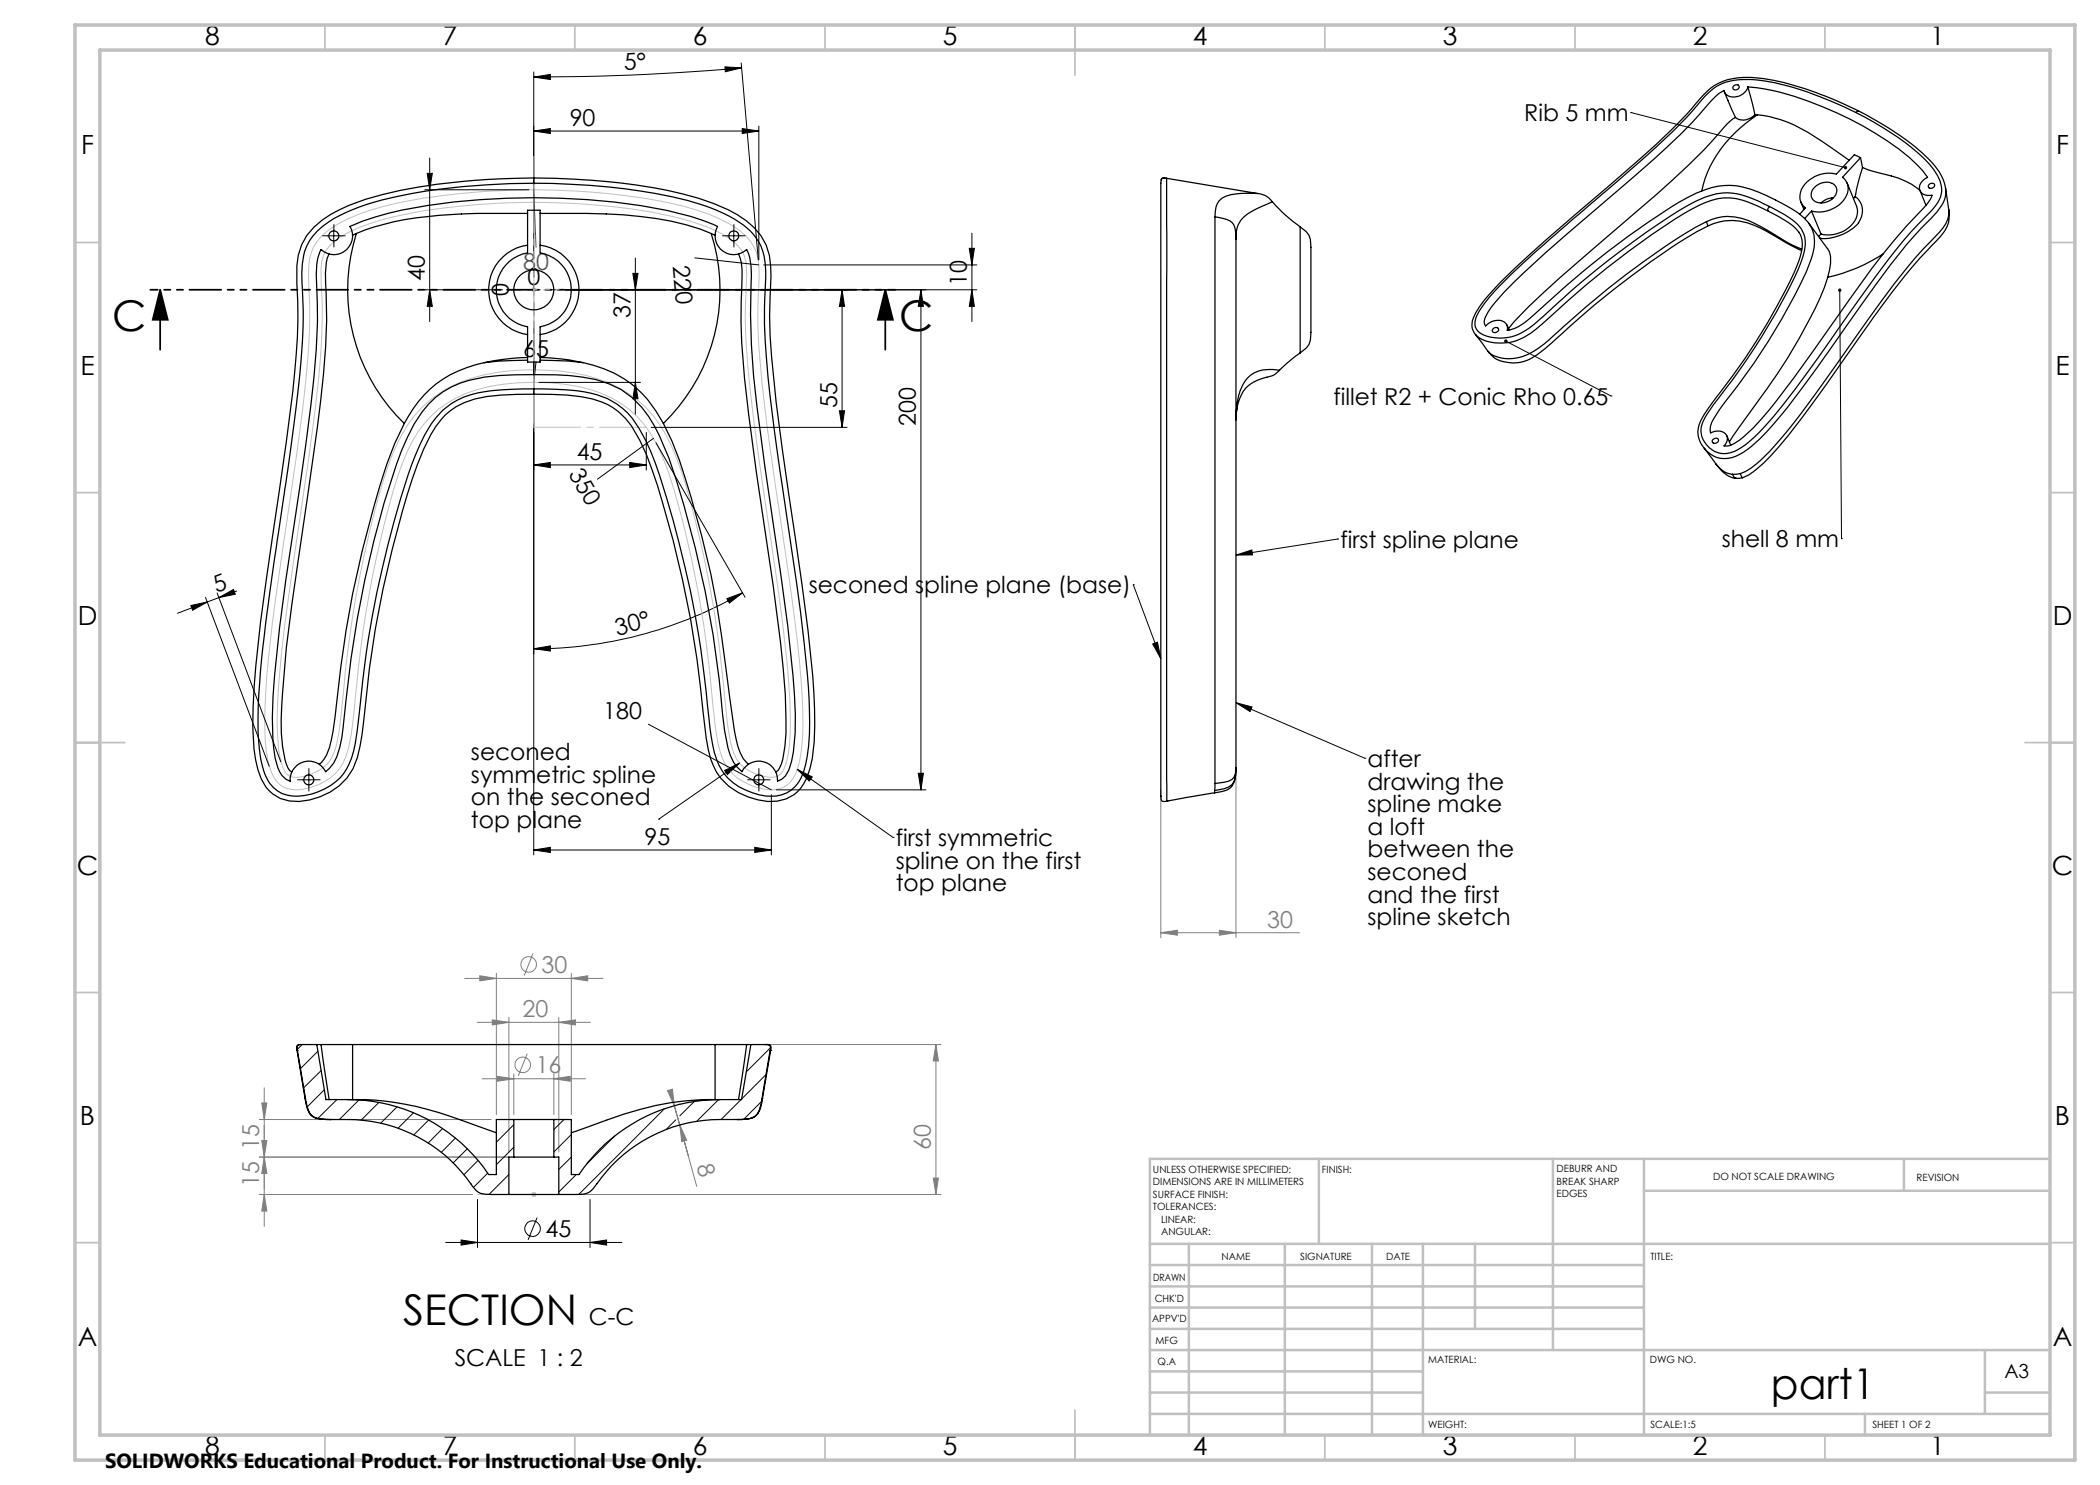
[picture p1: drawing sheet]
<svg xmlns="http://www.w3.org/2000/svg" width="420mm" height="297mm" viewBox="0 0 420 297" stroke-linecap="round" stroke-linejoin="round" font-family="sans-serif">
<g fill="none" stroke="#808080" stroke-width=".2">
<path d="M232.2 158v29.5M247.2 154.5v33M92.9 195.7h27.7M96 195.2l3.3 .5-3.3 .5zM99.3 194.7v28.2M106.6 190.7l-1.8 4.4M114.3 195.7l3.2-.5v1zM114.3 194.7v28.2M232.2 186.5l3.3-.4v.9zM232.2 186.5h27.7M243.9 186.1l3.3 .4-3.3 .5zM52.8 217.6v27.6"/>
<path d="M95.4 204.5h22.7M96.4 215.8h20.7M98.5 204l3.3 .5-3.3 .5zM99.4 215.3l3.4 .5-3.4 .4zM101.8 203.5v26.9M102.8 214.8v8.1M105.4 210.7l-1.8 4.5M110.8 215.8l3.3-.5v.9zM110.8 214.8v8.1M111.8 204.5l3.3-.5v1zM111.8 203.5v26.9M133.5 218.1l1-.3 .4 3.4z"/>
<path d="M151.3 208.9h36.9M187.2 208.9l.5 3.3h-1zM187.2 208.9v30M51.9 238.9h42.6M51.9 231.4h49.9M51.9 223.9h46.3M52.4 228.1h1l-.6 3.3zM52.4 220.6h1l-.6 3.3zM52.8 238.9l.6 3.3h-1zM52.8 231.4l.6 3.3h-1zM112.7 238.9h75.5M134.9 221.2l4.4 16.1"/>
<path d="M134.9 221.2l1.1 3.8M135.9 220.9h.1M136 225l1.3 3-1 .3zM136.9 224.7h.1M186.7 235.6h1l-.5 3.3z"/>
<circle cx="105.7" cy="192.9" r="1.55"/>
<circle cx="104.6" cy="213" r="1.56"/>
</g>
<g fill="none" stroke="#000" stroke-width=".2">
<path d="M106.8 15.4l3.3-.5v1zM106.8 14.4v37.3M145 13.4l3.3 .2-3.2 .8zM148.2 12.6l3.5 39.4M148.3 13.6a468.4 468.4 0 0 1-41.5 1.8M84.9 38h20.9M85.4 34.7h1.1l-.6 3.3zM85.9 31.6v32.7M106.8 26.2l3.3-.5v1zM106.8 26.2h45M148.4 25.7l3.4 .5-3.4 .5zM151.8 25.2v26.8"/>
<path d="M326.2 22.5h.1M326.2 22.5l42.9 11M65.5 47.2h2.5M66.7 45.9v2.5M84.9 58h15.6M85.9 58l.6 3.3h-1.1zM105.5 58h2.5M106.8 56.7v2.5M113 58h82.4M126.6 54.7h1l-.5 3.3zM127.1 51.6v31.2M139 51.6l12.8 1.4"/>
<path d="M145.5 47.2h2.5M146.8 45.9v2.5M152.8 53h42.6M168.4 58v27.5M168.4 58l.5 3.3h-1zM184.2 58l.5 3.3h-1zM184.2 58v100M193.9 49.7h1l-.5 3.3zM194.4 46.6v17.7M194.4 58l.5 3.3h-1zM367.9 58.1l.4 49.6M106.8 64.2v106.8"/>
<path d="M107.2 72.4l-.4 4.1M107.8 76.5h20.3M127.1 76.5l.5 3.3h-1zM301.2 68.2l21 11M322.2 79.2h.1M106.8 93l3.3-.5v1zM106.8 93h22.5M125.9 92.5l3.4 .5-3.4 .5zM129.3 86.5v7.5M130.2 85.5h39.2M130.7 87.7l-11.2 8.1M131.2 88.5l17.8 30.9"/>
<path d="M167.9 82.2h1l-.5 3.3zM41.1 119.5l12.7 33.7M43.4 118.6l12.8 33.8M43.8 119.5l2.9-1.6 .4 .9zM43.8 119.5l-8.3 3.2M47.3 118.2l-3.5 1.3M145.4 119.7l3.1-1.1-2.6 2zM148.5 118.6a83.1 83.1 0 0 1-41.7 11.1M226.7 116.9h.1M226.7 116.9l5.5 14.8M247.2 111l3.2-1 .1 1zM267.5 107.8h.1"/>
<path d="M267.5 107.8l-20.3 3.2M368.3 107.7h.1M38.2 121.1l3.3-.7-3 1.7zM106.8 129.7l3.3-.5v1zM230.5 128.8l1-.4 .7 3.3zM60.5 156h2.5M61.8 154.7v2.5M129.7 144.8l24.6 13.2M144.9 154.1l3-1.5-2.4 2.3zM147.9 152.6l-16.1 11.2M150.5 156h2.5M151.8 154.7v2.5"/>
<path d="M154.3 159v12M155.3 158h29.9M159.5 153.9l19.1 13.6M159.5 153.9l3 1.5-.6 .8zM183.7 154.7h1l-.5 3.3zM247.2 140.5l25.8 11.2M247.2 140.5l3.2 .9-.4 .9zM273 151.7h.1M106.8 170l3.3-.5v1zM106.8 170h47.5M131.8 163.8h.1M151 169.5l3.3 .5-3.3 .5z"/>
<path d="M178.6 167.5h.1M95.5 239.9v9.6M118 239.9v9.6M89.1 248.5h35.3M92.2 248l3.3 .5-3.3 .5zM107.4 243.5l-1.8 4.5M118 248.5l3.3-.5v1z"/>
<circle cx="106.5" cy="245.7" r="1.55"/>
</g>
<path d="M32 58l1.5 6h-2.9zM32 58v12M177.1 58l1.5 6h-3zM177.1 58v12" fill="none" stroke="#000" stroke-width=".35"/>
<path d="M64.2 47.3a23.4 23.4 0 0 1 10-5.3 105.6 105.6 0 0 1 26.2-3.9 135.2 135.2 0 0 1 36.5 3.2 28.5 28.5 0 0 1 12.4 6 9.7 9.7 0 0 1 2.5 7.8 109.1 109.1 0 0 0 .6 21.2 1505.1 1505.1 0 0 0 6.1 44.6 170.4 170.4 0 0 1 2 25.9 19.6 19.6 0 0 1-1.8 8.8 5 5 0 0 1-5.7 2.3 10.3 10.3 0 0 1-9-7.8l-.7-3.2-.5-3.9a219.1 219.1 0 0 0-9.1-48.6 29.1 29.1 0 0 0-6.4-11.2 23.4 23.4 0 0 0-14.6-6.4 42.8 42.8 0 0 0-19.4 1.8 21 21 0 0 0-11.8 11.6 98.5 98.5 0 0 0-5.4 17.8 253.8 253.8 0 0 0-5.6 37.1 18.4 18.4 0 0 1-2.6 8.6 11.5 11.5 0 0 1-9.5 4.2 4.8 4.8 0 0 1-4.1-3.4 26.2 26.2 0 0 1-1.3-9.8 213.2 213.2 0 0 1 2.8-29.7l2.7-18.1a255.1 255.1 0 0 0 3.4-33.2l-.1-4.8a37.6 37.6 0 0 1 .1-7 8.2 8.2 0 0 1 2.3-4.6zM66 49.1a18.9 18.9 0 0 1 8-4.4 95.7 95.7 0 0 1 24.1-4 140.2 140.2 0 0 1 35.7 2.4l2.1 .5a29.2 29.2 0 0 1 10.8 4.7 6.2 6.2 0 0 1 2.6 5.3v1.5a118.6 118.6 0 0 0 1.1 26l1.3 9.8a920.8 920.8 0 0 1 5.9 43.7 64.3 64.3 0 0 1-.1 16.9 6.5 6.5 0 0 1-1.5 3.5 4 4 0 0 1-3.7 .1 7.5 7.5 0 0 1-5.9-5.7 125.7 125.7 0 0 1-2-15.3 202.2 202.2 0 0 0-8.7-41.5 26.2 26.2 0 0 0-10-13.9 31 31 0 0 0-16.2-4.7 39.9 39.9 0 0 0-18.7 3 23.3 23.3 0 0 0-11.6 12.2 100.3 100.3 0 0 0-5.5 18.2 244.3 244.3 0 0 0-5.5 35.4l-.2 2a16.1 16.1 0 0 1-2.1 7.4 8.9 8.9 0 0 1-7.7 3.1 2.96 2.96 0 0 1-1.8-2.2 39 39 0 0 1-.8-13.4 328.9 328.9 0 0 1 3.5-30.3 504.6 504.6 0 0 0 5.1-40 107 107 0 0 0 0-14.3 7.2 7.2 0 0 1 1.8-6zM106.3 58h.9M106.4 57.6l.7 .7M106.8 57.5v1M107.1 57.6l-.7 .7M95.5 238.9h22.5M106.4 238.5l.7 .8M106.8 238.4v1M107.1 238.5l-.7 .8" fill="none" stroke="#c0c0c0" stroke-width=".2"/>
<g fill="none" stroke="#000" stroke-width=".2" stroke-dasharray="15.2 1.3 1.3 1.3">
<path d="M65.5 47.2h-1M66.8 45.9v-1M66.8 48.4v1M68 47.2h1M104.3 58h-2.8M106.8 55.5v-2.8M109.3 58h2.7M145.5 47.2h-1M146.8 45.9v-1M146.8 48.4v1M148 47.2h1M106.8 60.5v2.7"/>
<path d="M60.5 156h-1M61.8 154.7v-1M61.8 157.2v1M63 156h1M150.5 156h-1M151.8 154.7v-1M151.8 157.2v1M153 156h1"/>
</g>
<path d="M179.1 58h-149" fill="none" stroke="#000" stroke-width=".35" stroke-dasharray="6.3 1.3 1.3 1.3 1.3 1.3" stroke-dashoffset="4.9"/>
<path d="M106.8 30.5v55" fill="none" stroke="#c0c0c0" stroke-width=".2" stroke-dasharray="15.2 1.3 1.3 1.3" stroke-dashoffset="-.8"/>
<path d="M106.8 58h5" fill="none" stroke="#c0c0c0" stroke-width=".2" stroke-dasharray="15.2 1.3 1.3 1.3" stroke-dashoffset="14.6"/>
<path d="M129.3 85.5h-22.5" fill="none" stroke="#c0c0c0" stroke-width=".2" stroke-dasharray="15.2 1.3 1.3 1.3" stroke-dashoffset="5.9"/>
<path d="M106.8 58v27.5" fill="none" stroke="#c0c0c0" stroke-width=".2" stroke-dasharray="15.2 1.3 1.3 1.3" stroke-dashoffset="3.4"/>
<g fill="none" stroke="#c0c0c0" stroke-width=".35">
<path d="M65 5v5M115 5v5M165 5v5M215 5v10M265 5v5M315 5v5M365 5v5M15 48.5h5M410 48.5h5M15 98.5h5M410 98.5h5M15 148.5h10"/>
<path d="M405 148.5h10M15 198.5h5M410 198.5h5M15 248.5h5M410 248.5h5M65 287v5M115 287v5M165 287v5M215 282v10M265 287v5M315 287v5M365 287v5"/>
</g>
<g fill="none" stroke="#c0c0c0" stroke-width=".5">
<path d="M263.8 231.8v17M310.6 231.8v38.2M328.8 231.8v55.2M328.8 238.2h81.2M380.8 231.8v6.4M410 231.8h-180v55.2M230 248.8h180M230 257.3h98.8M230 253h98.8M237.8 248.8v38.2M257 248.8v38.2M274.4 248.8v38.2"/>
<path d="M284.6 248.8v38.2M295 248.8v17M230 265.8h98.8M230 261.5h98.8M230 278.5h54.6M230 274.3h54.6M230 270h180M397 278.5h13M397 270v12.8M230 282.8h180M373 282.8v4.2"/>
</g>
<path d="M15 5h400v287h-400zM20 10h390v277h-390z" fill="none" stroke="#c0c0c0" stroke-width=".7"/>
<path d="M106.8 38l.4 11.5" fill="none" stroke="#00f" stroke-width=".2"/>
<g fill="#000">
<path d="M106.8 15.4l3.3-.5v1zM145 13.4l3.3 .2-3.2 .8z"/>
<path d="M85.4 34.7h1.1l-.6 3.3zM85.9 58l.6 3.3h-1.1zM168.4 58l.5 3.3h-1zM167.9 82.2h1l-.5 3.3zM193.9 49.7h1l-.5 3.3zM194.4 58l.5 3.3h-1z"/>
<path d="M148.4 25.7l3.4 .5-3.4 .5zM106.8 26.2l3.3-.5v1zM151 169.5l3.3 .5-3.3 .5zM106.8 170l3.3-.5v1zM125.9 92.5l3.4 .5-3.4 .5zM106.8 93l3.3-.5v1z"/>
<path d="M177.1 58l1.5 6h-3zM32 58l1.5 6h-2.9z"/>
<path d="M127.1 76.5l.5 3.3h-1zM126.6 54.7h1l-.5 3.3zM183.7 154.7h1l-.5 3.3zM184.2 58l.5 3.3h-1z"/>
<path d="M38.2 121.1l3.3-.7-3 1.7zM43.8 119.5l2.9-1.6 .4 .9z"/>
<path d="M106.8 129.7l3.3-.5v1zM145.4 119.7l3.1-1.1-2.6 2z"/>
<path d="M159.5 153.9l3 1.5-.6 .8zM144.9 154.1l3-1.5-2.4 2.3zM247.2 140.5l3.2 .9-.4 .9zM230.5 128.8l1-.4 .7 3.3zM247.2 111l3.2-1 .1 1zM367.8 57.7a.34 .34 0 0 0-.1 .6 .34 .34 0 0 0 .5-.1 .34 .34 0 0 0-.3-.5v.4v-.4zM368.8 33.3a.34 .34 0 0 0 .2 .6 .34 .34 0 0 0 .4-.3l-.3-.1 .3 .1a.34 .34 0 0 0-.2-.4 .34 .34 0 0 0-.4 .1zM300.8 68a.35 .35 0 0 0 .3 .6 .35 .35 0 0 0 .4-.4 .35 .35 0 0 0-.6-.2l.3 .2z"/>
<path d="M92.2 248l3.3 .5-3.3 .5zM118 248.5l3.3-.5v1z"/>
</g>
<g fill="#808080">
<path d="M52.8 238.9l.6 3.3h-1zM52.4 228.1h1l-.6 3.3z"/>
<path d="M133.5 218.1l1-.3 .4 3.4zM136 225l1.3 3-1 .3z"/>
<path d="M232.2 186.5l3.3-.4v.9zM243.9 186.1l3.3 .4-3.3 .5z"/>
<path d="M96 195.2l3.3 .5-3.3 .5zM114.3 195.7l3.2-.5v1z"/>
<path d="M111.8 204.5l3.3-.5v1zM98.5 204l3.3 .5-3.3 .5zM110.8 215.8l3.3-.5v.9zM99.4 215.3l3.4 .5-3.4 .4z"/>
<path d="M52.8 231.4l.6 3.3h-1zM52.4 220.6h1l-.6 3.3z"/>
<path d="M186.7 235.6h1l-.5 3.3zM187.2 208.9l.5 3.3h-1z"/>
</g>
<g fill="none" stroke="#000" stroke-width=".25">
<path d="M344.9 18.4l2.2 5.1M346.7 17.2l.3-.2a.53 .53 0 0 1 .8 .2 .53 .53 0 0 1-.5 .8h-.2a.45 .45 0 0 1-.5-.3 .45 .45 0 0 1 .1-.5zM349.6 17.4l1.4 5.5M106.8 36.7a124.8 124.8 0 0 0-29.4 3.1 38.1 38.1 0 0 0-11.6 4.6 10.9 10.9 0 0 0-5.4 10.2 121.9 121.9 0 0 1-1.1 26.5l-3.1 22.2a546.4 546.4 0 0 0-4.3 33.3 57.3 57.3 0 0 0 .4 16 8.9 8.9 0 0 0 3.2 5.6 8.1 8.1 0 0 0 6.8 .6 10.8 10.8 0 0 0 8.4-8.5l.7-4.1a247.3 247.3 0 0 1 6.2-37.2 113.8 113.8 0 0 1 6.3-19.9 18.8 18.8 0 0 1 6.4-8.4 19.7 19.7 0 0 1 10.1-2.7l6.4-.2M106.8 36.7a130.3 130.3 0 0 1 30.6 3.4 31.2 31.2 0 0 1 12 5.5 10.4 10.4 0 0 1 3.7 8.5v1.6a114.6 114.6 0 0 0 .9 23.3 1140 1140 0 0 0 5.3 37.3 201.1 201.1 0 0 1 2.6 28.2 26.7 26.7 0 0 1-1.7 11.1 6.4 6.4 0 0 1-7.1 3.6 11.9 11.9 0 0 1-9.3-6.1 29.3 29.3 0 0 1-2-9.2 212.1 212.1 0 0 0-10.7-51.3 32.1 32.1 0 0 0-5.6-10 14.8 14.8 0 0 0-8.8-4.3l-3.5-.3-6.4-.2M106.8 35.6v1.1M233.3 35.7l18.2 3a19.6 19.6 0 0 0-6.3 .5 3.1 3.1 0 0 0-2.1 3.1l-.1 1.1M233.3 35.7h-.9l-.2 1v122.5l.2 1h1M233.3 35.7h-.8l-.3 .3M233.3 35.7l.1 124.5M251.5 38.7a4.6 4.6 0 0 1 3.6 2.4l2 1.9 2.9 2.4M347.1 23.5l-1 .7-1.3 1.3a106.2 106.2 0 0 1-13.4 13.3l-6.5 5.6a309.9 309.9 0 0 0-20.6 18.4l-2.6 2.9"/>
<path d="M351 22.9a2.89 2.89 0 0 1-3.9 .6M351 22.9l.5 .1M351.5 23a25.4 25.4 0 0 1 12.6 5.1l5.8 3.9M351.5 23a24.6 24.6 0 0 0-11.1 15v.2M363 37.4a2.9 2.9 0 0 1 4.1-.2 2.02 2.02 0 0 1-.9 2.8 2.65 2.65 0 0 1-3.9-.5 2.01 2.01 0 0 1 .7-2.1zM366.3 39.6l.1 .2M366.7 39.6l-1.2 .2-1.3 .8M369.4 36.6l1.9 4.6a4.1 4.1 0 0 1-2.2 4.8 6.4 6.4 0 0 1-4.9 .8M371.1 39.3a3.8 3.8 0 0 1 0 5.9 9.6 9.6 0 0 1-7 2.5M371.1 39.3l-.4 .4M371.2 22.5a52.4 52.4 0 0 1 14.6 10.2 8.2 8.2 0 0 1 2.5 5.6 8.1 8.1 0 0 1-3.1 4.9l-.7 .8a91.5 91.5 0 0 0-10.7 13.1l-2.6 3.6a382.5 382.5 0 0 1-16.4 22.6 26.5 26.5 0 0 1-7.9 7 4.7 4.7 0 0 1-5.5-1.2 4.7 4.7 0 0 1-.4-5.6l1.1-1.7a146.2 146.2 0 0 0 17.5-27.7 11.3 11.3 0 0 0 1.4-6.7 6.4 6.4 0 0 0-3.1-3.8l-4-2.3M371.2 22.5a65.5 65.5 0 0 0-16.9-6.1 18.8 18.8 0 0 0-9.8 .3 12.2 12.2 0 0 0-5.1 4.4 114.9 114.9 0 0 1-14 13.5l-9.2 7.9a284 284 0 0 0-16.8 15.3l-2 2.3a9.3 9.3 0 0 0-2.4 4.3 2.65 2.65 0 0 0 2.4 2.8 9.6 9.6 0 0 0 9.2-2.2l.7-.5a178.9 178.9 0 0 1 30.7-23.7 14.5 14.5 0 0 1 9.2-2.1l2.4 .7 4.3 1.9"/>
<path d="M371.7 22.2a56 56 0 0 1 14.8 10.4l1.4 1.8a8.6 8.6 0 0 1 1.2 3.2M371.7 22.2a74.4 74.4 0 0 0-16.9-6.1 18.7 18.7 0 0 0-10.1 .1 13.1 13.1 0 0 0-5.6 4.6l-1.6 1.9a163.6 163.6 0 0 1-15.6 14.4 365 365 0 0 0-21.8 19.4l-1.1 1.1a17.6 17.6 0 0 0-4.5 6.6 2.91 2.91 0 0 0 .6 2.7M371.7 22.2l-.5 .3M372.1 31.5l-1.2-.6-3.6 3.9a6.1 6.1 0 0 0-7.2 3.6 2.78 2.78 0 0 0 1 3.2l-1.2 1.3M372.1 31.5l-3.6 4a3.1 3.1 0 0 1 .2 4.6 6.4 6.4 0 0 1-6.4 2.1M372.1 31.5l.4 2M372.5 33.5l-.8 2.9-.6 2.9M372.5 33.5l2.4 .9a27.9 27.9 0 0 1 7.4 2.4l1.7 1.3M384 38.1l1.2 3M385.8 37a.58 .58 0 0 1 .7-.4 .58 .58 0 0 1 .4 .6 .63 .63 0 0 1-.7 .5 .63 .63 0 0 1-.5-.6zM389.1 37.6a5.7 5.7 0 0 1-1.7 4.8 106 106 0 0 0-12.3 14.6l-8.7 12.3a145.4 145.4 0 0 1-13 17 17 17 0 0 1-7.1 5.2 4.9 4.9 0 0 1-5.4-1.8M389.1 37.6l.6 4.3"/>
<path d="M62.8 45.4a29.5 29.5 0 0 1 13.7-6.5 141.3 141.3 0 0 1 47.1-2.4 84.9 84.9 0 0 1 19.1 4.2 20.5 20.5 0 0 1 9.5 6.4 13.1 13.1 0 0 1 2 8.1 95.5 95.5 0 0 0 .1 16 599.6 599.6 0 0 0 4.8 36.6 321.9 321.9 0 0 1 3.8 34 40.7 40.7 0 0 1-.9 12 7.9 7.9 0 0 1-6.5 6.4 13.5 13.5 0 0 1-12.2-5.8 17.5 17.5 0 0 1-2-6.7 367.6 367.6 0 0 0-3.2-23.9 194.3 194.3 0 0 0-8.8-32.8l-1.3-3a14 14 0 0 0-11.8-8.7 93.1 93.1 0 0 0-18.8 0 13.8 13.8 0 0 0-11.3 7.7 73.5 73.5 0 0 0-5.6 15.2 215.4 215.4 0 0 0-7.8 42.6 30 30 0 0 1-2.1 9 13 13 0 0 1-12.7 6.4 7.7 7.7 0 0 1-6.3-6.3 38.1 38.1 0 0 1-1-12.6 233.2 233.2 0 0 1 2.7-25.7l1.3-8.8a570.5 570.5 0 0 0 4.6-35.8 90.7 90.7 0 0 0 .2-14.2 14.1 14.1 0 0 1 2-9.7zM64.2 49.9a3.7 3.7 0 0 0 4.9 .2 3.7 3.7 0 0 0 .9-4.8 56.4 56.4 0 0 1 15.5-4.2 142.9 142.9 0 0 1 47.9 1 44.3 44.3 0 0 1 10.1 3.2 3.8 3.8 0 0 0 .9 4.8 3.8 3.8 0 0 0 4.9-.2 9.9 9.9 0 0 1 1 5.1 142.7 142.7 0 0 0 1.1 26.2l1.6 12a790 790 0 0 1 5.6 42 61.4 61.4 0 0 1-.3 17l-.5 1.8-.7 1.2-.7 .7-.9 .3a3.8 3.8 0 0 0-2.8-3.8 3.8 3.8 0 0 0-4.3 1.9 7.9 7.9 0 0 1-2.8-4.7 112.3 112.3 0 0 1-1.8-13.8 214.7 214.7 0 0 0-10-44.1 34 34 0 0 0-5.4-10.2 17.1 17.1 0 0 0-11.9-6.1 97.6 97.6 0 0 0-19.6 0 17.6 17.6 0 0 0-14.1 9.4 70 70 0 0 0-6 15.7 233.6 233.6 0 0 0-8.2 45.1 17.9 17.9 0 0 1-1.9 7l-.8 1.1-.8 .6a3.7 3.7 0 0 0-4.3-1.9 3.7 3.7 0 0 0-2.8 3.8 4 4 0 0 1-2.4-2.7 30.4 30.4 0 0 1-1.1-10 216.8 216.8 0 0 1 2.6-27.4l1.5-9.4a519 519 0 0 0 4.7-36.9 126 126 0 0 0 0-14.9 9.5 9.5 0 0 1 .9-5zM65.8 50.8a6.3 6.3 0 0 0-.7 3.8 127.7 127.7 0 0 1-1 25.5l-4.4 31.9a253.6 253.6 0 0 0-3.5 31.9 25.4 25.4 0 0 0 1.4 9.7l.3 .5 .5 .3M71.3 46.7a37.3 37.3 0 0 0 9.6 38M71.3 46.7l-.8 .4M105.5 42.7a145.2 145.2 0 0 0-24.5 1.2 44 44 0 0 0-9.7 2.8M105.5 49a9 9 0 0 0-7.8 9 9 9 0 0 0 7.8 8.9M105.5 42h2.5v8.6a7.5 7.5 0 0 1 6.2 7.4 7.5 7.5 0 0 1-6.2 7.4v7h-2.5v-7a7.5 7.5 0 0 1-6.2-7.4 7.5 7.5 0 0 1 6.2-7.4zM108 42.7h5.3a90.6 90.6 0 0 1 23.9 2.2l2.9 .9 2.1 .9M108 49a9 9 0 0 1 7.8 9 9 9 0 0 1-7.8 8.9M142.2 46.7a37.2 37.2 0 0 1-9.5 38M142.2 46.7l.8 .4"/>
<path d="M147.7 50.8a8.6 8.6 0 0 1 .7 4.5 129.7 129.7 0 0 0 1.3 27.5l1.5 11.4a740.9 740.9 0 0 1 5.4 39.4 82.3 82.3 0 0 1 .4 15.6 9 9 0 0 1-1.4 4.9l-.4 .3M243 43.4v113.3M243 43.4l1.1 .2a4 4 0 0 1 2.7 1.4 6.8 6.8 0 0 1 .4 2.8M247.2 47.8v105.7M254.5 40.4h-.1a15.1 15.1 0 0 0-6.3 3.7l-.4 .8-.4 1-.1 1.9M260 45.4a4.4 4.4 0 0 1 2.2 4.7v16.2a4.1 4.1 0 0 1-2.2 4.3M260 45.4v25.2M302.6 56.6a538.4 538.4 0 0 1 24.2-21.3 118.2 118.2 0 0 0 15.5-15.2 7.1 7.1 0 0 1 2.5-2 1.92 1.92 0 0 0 2.5 1.2l1.3-.5a2.25 2.25 0 0 0 1-1.4l1.6 .1a60.2 60.2 0 0 1 18.8 6.3 54.5 54.5 0 0 1 13.7 9.5l1.8 2.2a2.1 2.1 0 0 0-1.4 2.9 2.21 2.21 0 0 0 2.3 .6 7 7 0 0 1-2.4 3.4 126.6 126.6 0 0 0-14 17.4l-4.2 5.9a228.9 228.9 0 0 1-13.6 18.2 19.4 19.4 0 0 1-6.2 5.2l-1.2 .1a1.65 1.65 0 0 0 .6-2 1.65 1.65 0 0 0-1.9-1l-1.4 .4a3.1 3.1 0 0 1 .7-2.9l1.1-1.7a138.6 138.6 0 0 0 17.4-27.7 13.4 13.4 0 0 0 1.5-7.3 7.9 7.9 0 0 0-4.3-5.2l-1.3-.7a30.5 30.5 0 0 0-10-4 15.5 15.5 0 0 0-9.7 2.4 167.1 167.1 0 0 0-30.7 23.4 9.6 9.6 0 0 1-5.4 3.2 1.7 1.7 0 0 0-2.2-2 3.1 3.1 0 0 0-2.1 1.1 1.55 1.55 0 0 1 0-1.8 18.3 18.3 0 0 1 3.6-4.9zM341.3 44.3a10.1 10.1 0 0 1 9.7 .4l6.4 3.7 3 1.4M341.3 44.3a136.4 136.4 0 0 0-24.2 17.2l-5.4 4.7a20.4 20.4 0 0 1-7.3 5.1 7.1 7.1 0 0 1-6.5-.7M341.3 44.3l.3 .9M341.6 45.2a11.3 11.3 0 0 1 10.3 .3l5.3 3 3.1 1.6"/>
<path d="M341.6 45.2a116.5 116.5 0 0 0-19 12.8l-7 5.9a83.8 83.8 0 0 1-8.6 7.4 7.4 7.4 0 0 1-8.4 0l-.7-.7M353.7 42.3a20.2 20.2 0 0 0-7.7-2.7 14.6 14.6 0 0 0-7.9 2.4 177 177 0 0 0-29.7 22.8 12 12 0 0 1-8 3.8 6.6 6.6 0 0 1-5.3-1.7M353.7 42.3a16.1 16.1 0 0 1 6 4.1M353.9 41.3l-.4 .6 .2 .4M359.7 46.4a5.1 5.1 0 0 1 .3 4.9l-.2 .9a120.4 120.4 0 0 1-17.3 28.3 14.8 14.8 0 0 0-2.8 5.1 5 5 0 0 0 1.2 4.1M359.7 46.4h.1M360.2 40.4l.6 1.5M361.8 44.7l2.5 3.4a6.9 6.9 0 0 1 1.7 2.7 9.3 9.3 0 0 1-.5 4.7M362.3 42.2l-1.4 1.5M362.3 42.2l1.9 4.6M363.9 47.6l.2 .1M364.2 46.8l-.5 .5"/>
<path d="M365.5 55.5a72.8 72.8 0 0 1-8 16.1l-4.1 6.2-7.5 10.6M376.6 50.8a33 33 0 0 1-11.1 4.7M389.7 41.9a5.8 5.8 0 0 1-1.6 5.4 123 123 0 0 0-14.9 18.3 373.6 373.6 0 0 1-17.7 24.1 22.1 22.1 0 0 1-6.1 5.4l-.9 .5M389.7 41.9a5.4 5.4 0 0 1-1.9 4.6l-1.6 1.7a114.2 114.2 0 0 0-12.6 15.7l-10.3 14.7-4.5 5.9a45.7 45.7 0 0 1-8.6 9.1l-1 .7-1.1 .4M96.9 72.5a21.9 21.9 0 0 0-16 12.2M105.5 72l-5.7 .2-2.9 .3M105.5 71.5l-4.7 .4-3.9 .6M106.8 72.4v2.5M106.8 77.8v1M108 72l5.7 .2 2.9 .3M108 71.5l4.2 .3 4.4 .7M116.6 72.5a22 22 0 0 1 16.1 12.2"/>
<path d="M255.9 74a6.7 6.7 0 0 0-6.8 2.1 12.3 12.3 0 0 0-1.9 7.2M255.9 74.1a4.5 4.5 0 0 1-3 1.5 6.8 6.8 0 0 0-5.5 6.2l-.2 1.5M260 70.6l-2.6 2.1-1.5 1.4M295.1 66.9l2.5 3.3M297.7 70.3l.2 .4M297.9 70.6l-.3-.3 .3 .4M298.7 65.7a.54 .54 0 0 1 .7-.2 .54 .54 0 0 1 .2 .7 .57 .57 0 0 1-.7 .4 .57 .57 0 0 1-.4-.7zM301.4 65l.4 1M80.9 84.7a80.9 80.9 0 0 0-6.2 16.8 227.8 227.8 0 0 0-7.7 42 26.8 26.8 0 0 1-1.7 7.5l-.5 .8-.9 1.1M132.7 84.7a74.5 74.5 0 0 1 5.6 14.9 187.5 187.5 0 0 1 6.9 33.9l.8 6.3a41.2 41.2 0 0 0 2 10.7l.7 1.3 .9 1.1M247.5 81.3l-.3 2.7M340.9 89.6v.1"/>
<path d="M340.9 89.7l2.4 3.2M342.5 87.9a.59 .59 0 0 1 .8-.3 .59 .59 0 0 1 .4 .7 .63 .63 0 0 1-.7 .4 .63 .63 0 0 1-.6-.6zM343.2 92.8a5.7 5.7 0 0 0 4 2.9M343.3 92.8a4.4 4.4 0 0 0 3.2 2.1M345.4 87.2l.7 1.8M346.5 94.9l.4 .6 .3 .1M348.1 94.7l-1.6 .2M348.1 94.7l.4 .8M348.5 95.6l-1.3 .1M242.9 158.6l-9.5 1.6M242.9 158.1v.5M243 156.7l-.1 1.4"/>
<path d="M247.2 154.1v.1M247.2 153.5v1a4.1 4.1 0 0 1-1.5 3.3l-1.3 .5-1.5 .3M247.2 153.5a2.42 2.42 0 0 1-2.4 3l-1.8 .2M247.2 153.5l-.1 1.8a2.62 2.62 0 0 1-2.3 2.5l-1.9 .3M233.4 160.2h.1M59.4 210.1l1.7 9.6-1.6-9.6M59.4 210.1h.1M60.1 208.9a.72 .72 0 0 0-.8 .4 .72 .72 0 0 0 .1 .8M61 219.7a6.4 6.4 0 0 0 1.2 3.4 6 6 0 0 0 3.7 .8M61.1 219.7a5.2 5.2 0 0 0 1.4 3.5 5.2 5.2 0 0 0 3.5 .7M63.4 208.9h-2.9a.79 .79 0 0 0-1 .2 .79 .79 0 0 0 0 1M63.4 208.9l1.8 11h4.3"/>
<path d="M63.4 208.9h.8M64.2 208.9l1.6 11M64.2 208.9h6.3v11M69.5 219.9a33.7 33.7 0 0 1 28.2 15h1.6v-11h3.5M69.5 219.9a59.3 59.3 0 0 1 20.6 3.4l9.2 3.3M70.6 208.9h72.3M144 219.9a33.9 33.9 0 0 0-28.2 15h-1.5v-11h-3.5M144 219.9h-.7a53.9 53.9 0 0 0-18.6 2.9l-10.4 3.8M149.3 208.9l-1.6 11M149.3 208.9h.9M149.3 208.9h-6.3v11M150.2 208.9h2.8a.79 .79 0 0 1 1 .2 .79 .79 0 0 1 0 1"/>
<path d="M150.2 208.9l-1.9 11h-4.3M152.4 219.7l-.1 .8a3.6 3.6 0 0 1-1.5 2.9 5.8 5.8 0 0 1-3.3 .5M152.5 219.7l-.3 1.6a3 3 0 0 1-3.4 2.6h-1.3M153.2 208.9h.2a.65 .65 0 0 1 .7 .2 .65 .65 0 0 1 .1 .7l-.1 .3M154 210.1l-1.5 9.6M154 210.1h.1M154.1 210.1l-1.6 9.6M154.1 210.1h.1M65.9 223.9h.1M66 223.9h.1M66 223.9a32.9 32.9 0 0 1 16 2.7 30.8 30.8 0 0 1 12.9 11.2 2.77 2.77 0 0 0 2.5 1.1h17.9a3.9 3.9 0 0 0 4.1-2.2 30.1 30.1 0 0 1 24.6-12.8h3.5M102.8 223.9h8"/>
<path d="M102.8 231.4h8M102.8 231.4h-1v7.5M102.8 223.9v7.5M110.8 231.4h1v7.5M110.8 223.9v7.5"/>
<circle cx="66.8" cy="47.2" r="1.01"/>
<circle cx="106.8" cy="58" r="4"/>
<circle cx="146.7" cy="47.2" r="1.01"/>
<circle cx="61.8" cy="156" r="1.01"/>
<circle cx="151.7" cy="156" r="1.01"/>
</g>
<g fill="none" stroke="#000" stroke-width=".2">
<path d="M60.4 208.9l-.9 1M63.6 210.3l-3.5 3.4M64.2 214.1l-3.5 3.5M64.9 217.9l-3.4 3.5M67.4 219.9l-3.8 3.8M71.8 220l-3.9 3.9M143.7 219.9l-4.4 4.4M148.2 219.9l-4 4M150.2 208.9l-.1 .1M153.2 214.9l-4.9 4.9M154.1 209.5l-4.8 4.9M75.8 220.5l-3.6 3.5"/>
<path d="M79.4 221.4l-3.3 3.2M82.7 222.6l-3.1 3M85.7 224l-2.9 3M88.5 225.7l-2.8 2.9M91.1 227.6l-2.8 2.9M93.5 229.8l-2.9 2.8M95.6 232.1l-2.8 2.8M97.5 234.6l-2.8 2.9M99.3 223.9h.1M101.8 234.9l-4 4M102.8 224.9l-3.5 3.6M102.8 229.4l-3.5 3.5"/>
<path d="M112.8 223.9l-2 2M114.3 226.9l-3.5 3.5M114.3 231.4l-2.5 2.5M115.3 234.9l-3.5 3.5M123 227.2l-5.7 5.7M132.9 221.8l-17.2 17.1M135.1 224l-1.9 1.9M138.9 220.3l-2.9 2.9M152.3 220.3l-3.6 3.6"/>
</g>
<g font-size="8.5">
<text x="22.4" y="66.1">C</text>
<text x="179.8" y="66.1">C</text>
<text x="80.6" y="265.1">SECTION</text>
<text x="354.2" y="279.7">part1</text>
</g>
<g font-size="5.3">
<text x="41" y="9">8</text>
<text x="88.5" y="9">7</text>
<text x="138.5" y="9">6</text>
<text x="188.5" y="9">5</text>
<text x="238.5" y="9">4</text>
<text x="288.5" y="9">3</text>
<text x="338.5" y="9">2</text>
<text x="386" y="9">1</text>
<text x="16.2" y="30.7">F</text>
<text x="411.2" y="30.7">F</text>
<text x="16.1" y="75">E</text>
<text x="411.1" y="75">E</text>
<text x="15.5" y="125">D</text>
<text x="410.5" y="125">D</text>
<text x="15.4" y="175">C</text>
<text x="410.4" y="175">C</text>
<text x="16" y="225">B</text>
<text x="411" y="225">B</text>
<text x="15.5" y="269.2">A</text>
<text x="410.5" y="269.2">A</text>
<text x="41" y="291">8</text>
<text x="88.5" y="291">7</text>
<text x="138.5" y="291">6</text>
<text x="188.5" y="291">5</text>
<text x="238.5" y="291">4</text>
<text x="288.5" y="291">3</text>
<text x="338.5" y="291">2</text>
<text x="386" y="291">1</text>
</g>
<g font-size="4.7">
<text x="124.8" y="14" transform="rotate(-2 124.8 14)">5°</text>
<text x="113.9" y="25.2">90</text>
<text x="304.9" y="24.2">Rib 5 mm</text>
<text x="134.6" y="53.2" transform="rotate(85 134.6 53.2)">220</text>
<text x="85" y="56.3" transform="rotate(-90 85 56.3)">40</text>
<text x="101.8" y="59.2" transform="rotate(-90 101.8 59.2)">0</text>
<text x="105.5" y="56.9">0</text>
<text x="193.4" y="57.1" transform="rotate(-90 193.4 57.1)">10</text>
<text x="126.1" y="63.6" transform="rotate(-90 126.1 63.6)">37</text>
<text x="104.6" y="71.3">65</text>
<text x="167.4" y="81.5" transform="rotate(-90 167.4 81.5)">55</text>
<text x="266.7" y="80.9">fillet R2 + Conic Rho 0.65</text>
<text x="183.2" y="85.2" transform="rotate(-90 183.2 85.2)">200</text>
<text x="113.6" y="94.7" transform="rotate(60 113.6 94.7)">350</text>
<text x="115.3" y="92">45</text>
<text x="268.1" y="109.5">first spline plane</text>
<text x="344.3" y="109.5">shell 8 mm</text>
<text x="43.3" y="118.6" transform="rotate(-21 43.3 118.6)">5</text>
<text x="161.7" y="118.7">seconed spline plane (base)</text>
<text x="123.4" y="127.1" transform="rotate(-14 123.4 127.1)">30°</text>
<text x="120.6" y="143.8">180</text>
<text x="94.2" y="152">seconed</text>
<text x="273.5" y="153.4">after</text>
<text x="94.2" y="156.5">symmetric spline</text>
<text x="94.2" y="161">on the seconed</text>
<text x="273.5" y="157.9">drawing the</text>
<text x="94.2" y="165.6">top plane</text>
<text x="273.5" y="162.4">spline make</text>
<text x="273.5" y="167">a loft</text>
<text x="128.9" y="169">95</text>
<text x="179.1" y="169.2">first symmetric</text>
<text x="179.1" y="173.7">spline on the first</text>
<text x="273.5" y="171.5">between the</text>
<text x="179.1" y="178.3">top plane</text>
<text x="273.5" y="176">seconed</text>
<text x="273.5" y="180.6">and the first</text>
<text x="273.5" y="185.1">spline sketch</text>
<text x="109.1" y="247.4">45</text>
<text x="117.7" y="265.1">C-C</text>
<text x="90.9" y="273.3">SCALE 1 : 2</text>
</g>
<text font-size="4.7" fill="#00f" x="104.6" y="54">80</text>
<g font-size="4.7" fill="#808080">
<text x="253.4" y="185.5">30</text>
<text x="108.3" y="194.6">30</text>
<text x="104.5" y="203.4">20</text>
<text x="107.1" y="214.7">16</text>
<text x="51.9" y="229.9" transform="rotate(-90 51.9 229.9)">15</text>
<text x="139.3" y="233.2" transform="rotate(74 139.3 233.2)">8</text>
<text x="186.2" y="229.9" transform="rotate(-90 186.2 229.9)">60</text>
<text x="51.9" y="237.3" transform="rotate(-90 51.9 237.3)">15</text>
</g>
<text font-size="4.1" x="21" y="293.7">SOLIDWORKS Educational Product. For Instructional Use Only.</text>
<text font-size="3.9" x="400.9" y="275.5">A3</text>
<g font-size="2">
<text x="230.6" y="234.6">UNLESS OTHERWISE SPECIFIED:</text>
<text x="230.6" y="237.1">DIMENSIONS ARE IN MILLIMETERS</text>
<text x="230.6" y="239.6">SURFACE FINISH:</text>
<text x="264.4" y="234.6">FINISH:</text>
<text x="311.3" y="234.5">DEBURR AND</text>
<text x="311.3" y="237">BREAK SHARP</text>
<text x="311.3" y="239.5">EDGES</text>
<text x="342.6" y="236">DO NOT SCALE DRAWING</text>
<text x="383.3" y="236.2">REVISION</text>
<text x="230.6" y="242.1">TOLERANCES:</text>
<text x="232.2" y="244.6">LINEAR:</text>
<text x="232.2" y="247.1">ANGULAR:</text>
<text x="244.3" y="252">NAME</text>
<text x="260" y="251.9">SIGNATURE</text>
<text x="277.2" y="251.9">DATE</text>
<text x="330.1" y="251.9">TITLE:</text>
<text x="230.6" y="256.1">DRAWN</text>
<text x="230.9" y="260.3">CHK'D</text>
<text x="230.4" y="264.4">APPV'D</text>
<text x="231.1" y="268.8">MFG</text>
<text x="231.5" y="273">Q.A</text>
<text x="285.6" y="272.5">MATERIAL:</text>
<text x="330" y="272.5">DWG NO.</text>
<text x="285.6" y="285.5">WEIGHT:</text>
<text x="330.1" y="285.6">SCALE:1:5</text>
<text x="374.5" y="285.6">SHEET 1 OF 2</text>
</g>
</svg>
